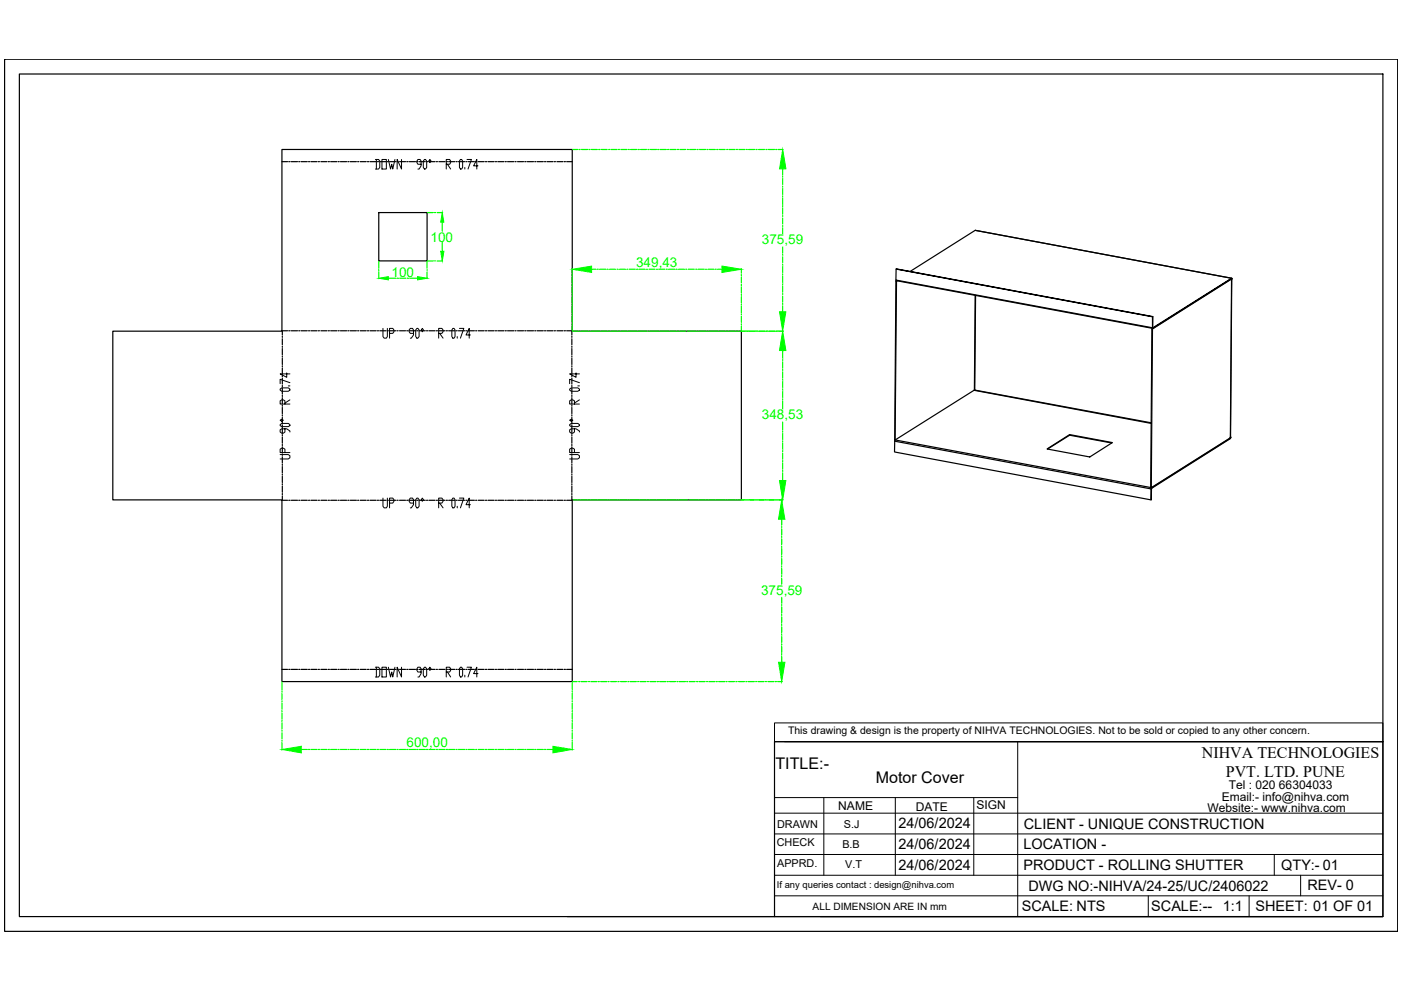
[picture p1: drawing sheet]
<svg xmlns="http://www.w3.org/2000/svg" width="297mm" height="210mm" viewBox="0 0 297 210" stroke-linecap="round" stroke-linejoin="round" font-family="sans-serif">
<!-- layer: 0 -->
<g fill="none" stroke="#000" stroke-width=".25">
<path d="M1 12.6h295.3v184.9h-295.3zM4.1 15.7h289.1v178.6h-289.1zM59.8 31.7h61.5v38.5h35.9v35.8h-35.9v38.5h-61.5v-38.5h-35.9v-35.8h35.9zM59.8 34.3h1.2M61.2 34.3h.3M61.8 34.3h1.3M63.3 34.3h.3M63.8 34.3h1.4M65.4 34.3h.3M65.9 34.3h1.3M67.5 34.3h.2M68 34.3h1.3"/>
<path d="M69.6 34.3h.3M70.1 34.3h1.3M71.7 34.3h.2M72.2 34.3h1.3M73.7 34.3h.3M74.3 34.3h1.3M75.8 34.3h.3M76.4 34.3h1.2M77.9 34.3h.3M78.4 34.3h1.4M80 34.3h.3M80.5 34.3h1.3"/>
<path d="M82.1 34.3h.2M82.6 34.3h1.3M84.2 34.3h.2M84.7 34.3h1.3M86.2 34.3h.3M86.8 34.3h1.3M88.3 34.3h.3M88.9 34.3h1.3M90.4 34.3h.3M90.9 34.3h1.3M92.5 34.3h.3M93 34.3h1.3"/>
<path d="M94.6 34.3h.3M95.1 34.3h1.3M96.7 34.3h.2M97.2 34.3h1.3M98.8 34.3h.2M99.3 34.3h1.3M100.8 34.3h.3M101.4 34.3h1.3M102.9 34.3h.3M103.5 34.3h1.3M105 34.3h.3M105.5 34.3h1.3"/>
<path d="M107.1 34.3h.3M107.6 34.3h1.3M109.2 34.3h.2M109.7 34.3h1.3M111.3 34.3h.2M111.8 34.3h1.3M113.4 34.3h.2M113.9 34.3h1.3M115.4 34.3h.3M116 34.3h1.3M117.5 34.3h.3M118.1 34.3h1.2"/>
<path d="M119.6 34.3h.3M120.1 34.3h1.2M80.3 45.1h10.3v10.2h-10.3zM189.9 59.4l.1 .1 54.4 10.1-.2 .2-.2 33.6h.2M189.9 59.6l-.2 33.7 16.9-10.6 .2-20.1M190 57.1l54.4 10zM190 57.1l-.1 2.3 54.4 10.1v-2.3M190.1 59.6l-.3 33.7M190.1 59.5l-.2 .1 .3-.1M193 57.6l13.8-8.8 54.4 10.2v.1h-.1M206.8 48.8l54.4 10.2M261.1 59.1l.1 .1"/>
<path d="M261.1 59.1l-.1 .1M261.2 59.2l-.3 33.6M59.8 70.1h1.2M59.9 70.2v.8M59.9 71.3v.2M59.9 71.8v1.3M59.9 73.4v.2M59.9 73.9v1.3M59.9 75.5v.2M59.9 76v1.3M59.9 77.5v.3M59.9 78v1.4"/>
<path d="M59.9 79.6v.3M61.2 70.1h.3M61.8 70.1h1.3M63.3 70.1h.3M63.8 70.1h1.4M65.4 70.1h.3M65.9 70.1h1.3M67.5 70.1h.2M68 70.1h1.3M69.6 70.1h.3M70.1 70.1h1.3M71.7 70.1h.2"/>
<path d="M72.2 70.1h1.3M73.7 70.1h.3M74.3 70.1h1.3M75.8 70.1h.3M76.4 70.1h1.2M77.9 70.1h.3M78.4 70.1h1.4M80 70.1h.3M80.5 70.1h1.3M82.1 70.1h.2M82.6 70.1h1.3M84.2 70.1h.2"/>
<path d="M84.7 70.1h1.3M86.2 70.1h.3M86.8 70.1h1.3M88.3 70.1h.3M88.9 70.1h1.3M90.4 70.1h.3M90.9 70.1h1.3M92.5 70.1h.3M93 70.1h1.3M94.6 70.1h.3M95.1 70.1h1.3M96.7 70.1h.2"/>
<path d="M97.2 70.1h1.3M98.8 70.1h.2M99.3 70.1h1.3M100.8 70.1h.3M101.4 70.1h1.3M102.9 70.1h.3M103.5 70.1h1.3M105 70.1h.3M105.5 70.1h1.3M107.1 70.1h.3M107.6 70.1h1.3M109.2 70.1h.2"/>
<path d="M109.7 70.1h1.3M111.3 70.1h.2M111.8 70.1h1.3M113.4 70.1h.2M113.9 70.1h1.3M115.4 70.1h.3M116 70.1h1.3M117.5 70.1h.3M118.1 70.1h1.2M119.6 70.1h.3M120.1 70.1h1.2M121.2 70.2v.8"/>
<path d="M121.2 71.3v.2M121.2 71.8v1.3M121.2 73.4v.2M121.2 73.9v1.3M121.2 75.5v.2M121.2 76v1.3M121.2 77.5v.3M121.2 78v1.4M121.2 79.6v.3M206.8 62.6l-.1 20.1 37.4 6.9M244.2 69.8h.1M244.3 69.8l16.8-10.6-.2 33.6-16.8 10.6z"/>
<path d="M244.4 69.5v.1M244.4 67.1v2.5M244.4 69.5l16.7-10.5-16.7 10.6M59.9 80.2v1.2M59.9 81.7v.3M59.9 82.2v1.4M59.9 83.8v.3M59.9 84.3v1.3M59.9 85.9v.2M59.9 86.4v1.3M59.9 88v.2M59.9 88.5v1.3"/>
<path d="M59.9 90.1v.2M59.9 90.6v1.3M59.9 92.1v.3M59.9 92.7v1.3M59.9 94.2v.3M59.9 94.7v1.3M59.9 96.3v.2M59.9 96.8v1.3M59.9 98.4v.3M59.9 98.9v1.3M121.2 80.2v1.2M121.2 81.7v.3"/>
<path d="M121.2 82.2v1.4M121.2 83.8v.3M121.2 84.3v1.3M121.2 85.9v.2M121.2 86.4v1.3M121.2 88v.2M121.2 88.5v1.3M121.2 90.1v.2M121.2 90.6v1.3M121.2 92.1v.3M121.2 92.7v1.3M121.2 94.2v.3"/>
<path d="M121.2 94.7v1.3M121.2 96.3v.2M121.2 96.8v1.3M121.2 98.4v.3M121.2 98.9v1.3M189.8 93.3l-.1 .2M189.8 93.3l54.2 10.1M206.5 82.7l37.6 7.1M206.7 82.7h-.1M222 95.2l4.8-3.1 9 1.7-4.7 3.1zM226.8 92.1v.2l-4.7 2.9M226.8 92.3l8.9 1.6"/>
<path d="M260.8 92.9l-16.6 10.5M260.9 92.8l-.1 .1M260.9 92.9l-16.7 10.6M260.9 92.8h.1M260.9 92.8l-.1 .2M59.8 106.1h1.2M59.9 100.5v.2M59.9 101v1.3M59.9 102.6v.2M59.9 103.1v1.3M59.9 104.6v.3M59.9 105.1v.9"/>
<path d="M61.2 106.1h.3M61.8 106.1h1.3M63.3 106.1h.3M63.8 106.1h1.4M65.4 106.1h.3M65.9 106.1h1.3M67.5 106.1h.2M68 106.1h1.3M69.6 106.1h.3M70.1 106.1h1.3M71.7 106.1h.2M72.2 106.1h1.3"/>
<path d="M73.7 106.1h.3M74.3 106.1h1.3M75.8 106.1h.3M76.4 106.1h1.2M77.9 106.1h.3M78.4 106.1h1.4M80 106.1h.3M80.5 106.1h1.3M82.1 106.1h.2M82.6 106.1h1.3M84.2 106.1h.2M84.7 106.1h1.3"/>
<path d="M86.2 106.1h.3M86.8 106.1h1.3M88.3 106.1h.3M88.9 106.1h1.3M90.4 106.1h.3M90.9 106.1h1.3M92.5 106.1h.3M93 106.1h1.3M94.6 106.1h.3M95.1 106.1h1.3M96.7 106.1h.2M97.2 106.1h1.3"/>
<path d="M98.8 106.1h.2M99.3 106.1h1.3M100.8 106.1h.3M101.4 106.1h1.3M102.9 106.1h.3M103.5 106.1h1.3M105 106.1h.3M105.5 106.1h1.3M107.1 106.1h.3M107.6 106.1h1.3M109.2 106.1h.2M109.7 106.1h1.3"/>
<path d="M111.3 106.1h.2M111.8 106.1h1.3M113.4 106.1h.2M113.9 106.1h1.3M115.4 106.1h.3M116 106.1h1.3M117.5 106.1h.3M118.1 106.1h1.2M119.6 106.1h.3M120.1 106.1h1.2M121.2 100.5v.2M121.2 101v1.3"/>
<path d="M121.2 102.6v.2M121.2 103.1v1.3M121.2 104.6v.3M121.2 105.1v.9M244.1 103.7l-54.4-10.2v2.3l54.4 10.2M244.1 103.6v2.4v-2.3M244.1 103.6v.1M244.1 103.4v.3M244.2 103.5l-.1 .1M244.2 103.4v.1M59.8 141.9h1.2M61.2 141.9h.3"/>
<path d="M61.8 141.9h1.3M63.3 141.9h.3M63.8 141.9h1.4M65.4 141.9h.3M65.9 141.9h1.3M67.5 141.9h.2M68 141.9h1.3M69.6 141.9h.3M70.1 141.9h1.3M71.7 141.9h.2M72.2 141.9h1.3M73.7 141.9h.3"/>
<path d="M74.3 141.9h1.3M75.8 141.9h.3M76.4 141.9h1.2M77.9 141.9h.3M78.4 141.9h1.4M80 141.9h.3M80.5 141.9h1.3M82.1 141.9h.2M82.6 141.9h1.3M84.2 141.9h.2M84.7 141.9h1.3M86.2 141.9h.3"/>
<path d="M86.8 141.9h1.3M88.3 141.9h.3M88.9 141.9h1.3M90.4 141.9h.3M90.9 141.9h1.3M92.5 141.9h.3M93 141.9h1.3M94.6 141.9h.3M95.1 141.9h1.3M96.7 141.9h.2M97.2 141.9h1.3M98.8 141.9h.2"/>
<path d="M99.3 141.9h1.3M100.8 141.9h.3M101.4 141.9h1.3M102.9 141.9h.3M103.5 141.9h1.3M105 141.9h.3M105.5 141.9h1.3M107.1 141.9h.3M107.6 141.9h1.3M109.2 141.9h.2M109.7 141.9h1.3M111.3 141.9h.2"/>
<path d="M111.8 141.9h1.3M113.4 141.9h.2M113.9 141.9h1.3M115.4 141.9h.3M116 141.9h1.3M117.5 141.9h.3M118.1 141.9h1.2M119.6 141.9h.3M120.1 141.9h1.2M164.2 157.3h129v37h-129zM120.3 194.3h43.9M173.9 194.3h119.3"/>
</g>
<g fill="none" stroke="#000" stroke-width=".21">
<path d="M79.6 33.8h.7l.2 .3v1.4l-.2 .3h-.7M79.8 33.8v2M81 33.8h.9v2h-.9zM82.3 33.8l.5 2 .3-1 .2 1 .4-2M85.1 33.8v2l-.9-2v2M89.3 34.8h-.7l-.2-.3 .2-.7h.5l.2 .3v1.1l-.4 .6h-.3M90 33.8h.2l.3 .3v1.4l-.3 .3h-.2l-.3-.3v-1.4zM91.1 33.8l.3 .3-.3 .4-.2-.4zM94.6 34.8h.7l.2-.3-.2-.7h-.7v2M94.9 34.8l.6 1M97.6 33.8h.3l.2 .3v1.4l-.2 .3h-.3l-.2-.3v-1.4zM98.6 35.5v.3"/>
<path d="M99 33.8h.9l-.7 2M101.3 35.2h-.9l.7-1.4v2M60.8 79.1v.9l-1.4-.7h2.1M81.2 69.6v1.8l.2 .3h.5l.2-.3v-1.8M82.6 70.7h.7l.2-.4v-.3l-.2-.4h-.7v2.1M87.7 70.7h-.7l-.3-.4v-.3l.3-.4h.5l.2 .4v1l-.5 .7h-.2M88.4 69.6h.2l.3 .4v1.4l-.3 .3h-.2l-.3-.3v-1.4zM89.5 69.6l.3 .4-.3 .3-.2-.3zM93 70.7h.7l.2-.4v-.3l-.2-.4h-.7v2.1M93.2 70.7l.7 1M96 69.6h.3l.2 .4v1.4l-.2 .3h-.3l-.2-.3v-1.4zM96.9 71.4v.3"/>
<path d="M97.4 69.6h.9l-.7 2.1M99.7 71h-.9l.7-1.4v2.1M122.1 79.1v.9l-1.3-.7h2.1M59.4 96.4h1.7l.4 .2v.5l-.4 .2h-1.7M59.4 90l.3-.2h1.4l.4 .2v.2l-.4 .3h-1.4l-.3-.3zM59.4 89.1l.3-.2 .4 .2-.4 .2zM59.4 82.5l.3-.3h1.4l.4 .3v.2l-.4 .3h-1.4l-.3-.3zM60.4 96v-.8l-.3-.2-.7 .2v.8h2.1M60.4 90.9v.7l-.3 .2h-.4l-.3-.2v-.5l.3-.2h1.1l.7 .5v.2M60.4 85.7v-.7l-.3-.2-.7 .2v.7h2.1M61.1 81.8h.4M61.5 81.1l-2.1-.7v1"/>
<path d="M61.5 84.8l-1.1 .7M120.8 96.4h1.7l.4 .2v.5l-.4 .2h-1.7M120.8 90l.3-.2h1.4l.4 .2v.2l-.4 .3h-1.4l-.3-.3zM120.8 89.1l.3-.2 .4 .2-.4 .2zM120.8 82.5l.3-.3h1.4l.4 .3v.2l-.4 .3h-1.4l-.3-.3zM121.8 96v-.8l-.3-.2-.7 .2v.8h2.1M121.8 90.9v.7l-.3 .2h-.4l-.3-.2v-.5l.3-.2h1l.8 .5v.2M121.8 85.7v-.7l-.3-.2-.7 .2v.7h2.1M122.5 81.8h.4M122.9 81.1l-2.1-.7v1M122.9 84.8l-1.1 .7M81.2 105.6v1.7l.2 .4h.5l.2-.4v-1.7"/>
<path d="M82.6 106.7h.7l.2-.4v-.4l-.2-.3h-.7v2.1M87.7 106.7h-.7l-.3-.4v-.4l.3-.3h.5l.2 .3v1.1l-.5 .7h-.2M88.4 105.6h.2l.3 .3v1.4l-.3 .4h-.2l-.3-.4v-1.4zM89.5 105.6l.3 .3-.3 .4-.2-.4zM93 106.7h.7l.2-.4v-.4l-.2-.3h-.7v2.1M93.2 106.7l.7 1M96 105.6h.3l.2 .3v1.4l-.2 .4h-.3l-.2-.4v-1.4zM96.9 107.3v.4M97.4 105.6h.9l-.7 2.1M99.7 107h-.9l.7-1.4v2.1M79.6 141.5h.7l.2 .3v1.4l-.2 .3h-.7M79.8 141.5v2"/>
<path d="M81 141.5h.9v2h-.9zM82.3 141.5l.5 2 .3-1 .2 1 .4-2M85.1 141.5v2l-.9-2v2M89.3 142.5h-.7l-.2-.4 .2-.6h.5l.2 .3v1l-.4 .7h-.3M90 141.5h.2l.3 .3v1.4l-.3 .3h-.2l-.3-.3v-1.4zM91.1 141.5l.3 .3-.3 .3-.2-.3zM94.6 142.5h.7l.2-.4-.2-.6h-.7v2M94.9 142.5l.6 1M97.6 141.5h.3l.2 .3v1.4l-.2 .3h-.3l-.2-.3v-1.4zM98.6 143.2v.3M99 141.5h.9l-.7 2M101.3 142.8h-.9l.7-1.3v2"/>
<path d="M164.2 153.3h129v4h-129zM164.2 157.3v37M166.4 157.3h126.8M215.8 157.3v37M164.2 176.8h129M164.2 172.4h129M164.2 169.1h51.6M174.7 169.1v16.5M189.8 169.1v16.5M206.5 169.1v16.5M164.2 185.6h129M164.2 181.2h129"/>
<path d="M164.2 189.9h129M243.5 189.9v4.4M264.8 189.9v4.4M270.2 181.2v4.4M275.8 185.6v4.3"/>
</g>
<g fill="none" stroke="#0f0" stroke-width=".25">
<path d="M121.5 31.7h1M122.8 31.7h.2M123.3 31.7h1.3M124.8 31.7h.3M125.3 31.7h1.4M126.9 31.7h.3M127.5 31.7h1.2M129 31.7h.3M129.5 31.7h1.4M131.1 31.7h.3M131.6 31.7h1.3M133.2 31.7h.2"/>
<path d="M133.7 31.7h1.3M135.3 31.7h.3M135.8 31.7h1.3M137.4 31.7h.2M137.9 31.7h1.3M139.4 31.7h.3M140 31.7h1.3M141.5 31.7h.3M142 31.7h1.3M143.6 31.7h.3M144.1 31.7h1.3M145.7 31.7h.3"/>
<path d="M146.2 31.7h1.3M147.8 31.7h.2M148.3 31.7h1.3M149.9 31.7h.2M150.4 31.7h1.3M151.9 31.7h.3M152.5 31.7h1.3M154.1 31.7h.2M154.6 31.7h1.3M156.1 31.7h.3M156.6 31.7h1.3M158.2 31.7h.3"/>
<path d="M158.7 31.7h1.3M160.3 31.7h.2M160.8 31.7h1.3M162.4 31.7h.2M162.9 31.7h1.3M164.5 31.7h.2M165 31.7h1M165.9 35.8v1.3M165.9 37.3v.3M165.9 37.9v1.2M165.9 39.4v.3M165.9 39.9v1.4"/>
<path d="M80.3 55.4v1.5M80.3 57.1v.3M80.3 57.6v1.5M82.3 59h1.7M84.2 59h.3M84.8 59h1.3M86.3 59h.3M86.9 59h1.6M90.6 55.4v1.5M90.6 57.1v.3M90.6 57.6v1.5M90.6 55.3h1.3"/>
<path d="M90.6 45.1h1.3M92.1 55.3h.3M92.1 45.1h.3M92.7 55.3h1.2M92.7 45.1h1.2M93.8 47.1v1.9M93.8 51.4v1.9M121.3 57v.9M121.3 58.2v.3M121.3 58.7v1.3M125.4 57.1h1M126.6 57.1h.3"/>
<path d="M127.1 57.1h1.3M128.7 57.1h.2M129.2 57.1h1.3M130.8 57.1h.3M131.3 57.1h1.3M132.9 57.1h.2M133.4 57.1h1.3M135 57.1h.2M135.5 57.1h1.3M137 57.1h.3M137.6 57.1h1.3M139.1 57.1h.3"/>
<path d="M139.7 57.1h1.3M141.2 57.1h.3M141.7 57.1h1.3M143.3 57.1h.3M143.8 57.1h1.3M145.4 57.1h.2M145.9 57.1h1.3M147.5 57.1h.2M148 57.1h1.3M149.6 57.1h.2M150.1 57.1h1.3M151.6 57.1h.3"/>
<path d="M152.1 57.1h1M157.2 57v.9M157.2 58.2v.3M157.2 58.7v1.3M165.9 41.5v.3M165.9 42v1.3M165.9 43.6v.2M165.9 44.1v1.3M165.9 45.7v.2M165.9 46.2v1.3M165.9 47.8v.2M165.9 48.3v1.3"/>
<path d="M165.9 52.4v1.2M165.9 53.9v.2M165.9 54.4v1.3M165.9 56v.2M165.9 56.5v1.3M165.9 58.1v.2M165.9 58.6v1.3M121.3 60.3v.3M121.3 60.8v1.3M121.3 62.4v.2M121.3 62.9v1.3M121.3 64.5v.2"/>
<path d="M121.3 65v1.3M121.3 66.5v.3M121.3 67.1v1.3M121.3 68.7v.2M121.3 69.2v.9M121.5 70.2h1M122.8 70.2h.2M123.3 70.2h1.3M124.8 70.2h.3M125.3 70.2h1.4M126.9 70.2h.3M127.5 70.2h1.2"/>
<path d="M129 70.2h.3M129.5 70.2h1.4M131.1 70.2h.3M131.6 70.2h1.3M133.2 70.2h.2M133.7 70.2h1.3M135.3 70.2h.3M135.8 70.2h1.3M137.4 70.2h.2M137.9 70.2h1.3M139.4 70.2h.3M140 70.2h1.3"/>
<path d="M141.5 70.2h.3M142 70.2h1.3M143.6 70.2h.3M144.1 70.2h1.3M145.7 70.2h.3M146.2 70.2h1.3M147.8 70.2h.2M148.3 70.2h1.3M149.9 70.2h.2M150.4 70.2h1.3M151.9 70.2h.3M152.5 70.2h1.3"/>
<path d="M154.1 70.2h.2M154.6 70.2h1.3M156.1 70.2h.3M156.6 70.2h4.1M157.2 60.3v.3M157.2 60.8v1.3M157.2 62.4v.2M157.2 62.9v1.3M157.2 64.5v.2M157.2 65v1.3M157.2 66.5v.3M157.2 67.1v1.3"/>
<path d="M157.2 68.7v.2M157.2 69.2v.9M160.8 70.2h1.5M162.4 70.2h.4M162.9 70.2h1.5M164.5 70.2h1.5M165.9 60.1v.3M165.9 60.6v1.4M165.9 62.2v.3M165.9 62.8v1.2M165.9 64.3v.3M165.9 64.8v1.3"/>
<path d="M165.9 74.3v1.7M165.9 76.2v.3M165.9 76.7v1.3M165.9 78.3v.3M165.9 78.8v1.3M165.9 80.4v.2M165.9 80.9v1.3M165.9 82.5v.2M165.9 83v1.3M165.9 84.6v.2M165.9 85.1v1.6M165.9 89.5v1.6"/>
<path d="M165.9 91.4v.2M165.9 91.9v1.3M165.9 93.5v.2M165.9 94v1.3M165.9 95.5v.3M165.9 96.1v1.3M165.9 97.6v.3M165.9 98.2v1.3M165.9 99.7v.3M121.5 106h.9M122.7 106h.2M123.2 106h1.3"/>
<path d="M124.8 106h.2M125.3 106h1.3M126.8 106h.3M127.3 106h1.4M128.9 106h.3M129.5 106h1.2M131 106h.3M131.5 106h1.3M133.1 106h.3M133.6 106h1.3M135.2 106h.2M135.7 106h1.3"/>
<path d="M137.2 106h.3M137.8 106h1.3M139.3 106h.3M139.9 106h1.3M141.4 106h.3M141.9 106h1.4M143.5 106h.3M144 106h1.3M145.6 106h.2M146.1 106h1.3M147.7 106h.3M148.2 106h1.3"/>
<path d="M149.8 106h.2M150.3 106h1.3M151.8 106h.3M152.4 106h1.3M153.9 106h.3M154.5 106h1.2M156 106h.3M156.5 106h9.5M165.7 110.1v1.3M165.7 111.6v.3M165.7 112.1v1.3M165.7 113.7v.2"/>
<path d="M165.7 114.2v1.3M165.7 115.8v.3M165.7 116.3v1.3M165.7 117.9v.2M165.7 118.4v1.3M165.7 120v.2M165.9 100.2v1.7M165.7 120.5v1.3M165.7 122v.3M165.7 122.6v1.3M165.7 126.6v1.3M165.7 128.2v.2"/>
<path d="M165.7 128.7v1.3M165.7 130.2v.3M165.7 130.8v1.3M165.7 132.3v.3M165.7 132.9v1.3M165.7 134.4v.3M165.7 134.9v1.4M165.7 136.5v.3M165.7 137v1.3M165.7 138.6v.2M165.7 139.1v1.3M59.8 144.6v1.6"/>
<path d="M59.8 146.5v.3M59.8 147v1.3M59.8 148.6v.2M59.8 149.1v1.3M59.8 150.7v.2M59.8 151.2v1.3M59.8 152.7v.3M59.8 153.2v1.3M59.8 154.8v.3M59.8 155.3v1.3M59.8 156.9v.3M59.8 157.4v1.6"/>
<path d="M63.9 158.9h1.3M65.4 158.9h.3M65.9 158.9h1.3M67.5 158.9h.2M68 158.9h1.3M69.6 158.9h.3M70.1 158.9h1.3M71.7 158.9h.2M72.2 158.9h1.3M73.7 158.9h.3M74.3 158.9h1.3M75.8 158.9h.3"/>
<path d="M76.4 158.9h1.2M77.9 158.9h.3M78.4 158.9h1.4M80 158.9h.3M80.5 158.9h1.3M82.1 158.9h.2M82.6 158.9h1.3M84.2 158.9h.2M84.7 158.9h1.3M86.2 158.9h.3M86.8 158.9h1.3M88.3 158.9h.3"/>
<path d="M88.9 158.9h1.3M90.4 158.9h.3M90.9 158.9h1.3M92.5 158.9h.3M93 158.9h1.3M94.6 158.9h.3M95.1 158.9h1.3M96.7 158.9h.2M97.2 158.9h1.3M98.8 158.9h.2M99.3 158.9h1.3M100.8 158.9h.3"/>
<path d="M101.4 158.9h1.3M102.9 158.9h.3M103.5 158.9h1.3M105 158.9h.3M105.5 158.9h1.3M107.1 158.9h.3M107.6 158.9h1.3M109.2 158.9h.2M109.7 158.9h1.3M111.3 158.9h.2M111.8 158.9h1.3M113.4 158.9h.2"/>
<path d="M113.9 158.9h1.3M115.4 158.9h.3M116 158.9h1.2M121.3 144.6v1.6M121.3 146.5v.3M121.3 147v1.3M121.3 148.6v.2M121.3 149.1v1.3M121.3 150.7v.2M121.3 151.2v1.3M121.3 152.7v.3M121.3 153.2v1.3"/>
<path d="M121.3 154.8v.3M121.3 155.3v1.3M121.3 156.9v.3M121.3 157.4v1.6M121.5 144.5h.9M122.7 144.5h.2M123.2 144.5h1.3M124.8 144.5h.2M125.3 144.5h1.3M126.8 144.5h.3M127.3 144.5h1.4M128.9 144.5h.3"/>
<path d="M129.5 144.5h1.2M131 144.5h.3M131.5 144.5h1.3M133.1 144.5h.3M133.6 144.5h1.3M135.2 144.5h.2M135.7 144.5h1.3M137.2 144.5h.3M137.8 144.5h1.3M139.3 144.5h.3M139.9 144.5h1.3M141.4 144.5h.3"/>
<path d="M141.9 144.5h1.4M143.5 144.5h.3M144 144.5h1.3M145.6 144.5h.2M146.1 144.5h1.3M147.7 144.5h.3M148.2 144.5h1.3M149.8 144.5h.2M150.3 144.5h1.3M151.8 144.5h.3M152.4 144.5h1.3M153.9 144.5h.3"/>
<path d="M154.5 144.5h1.2M156 144.5h.3M156.5 144.5h1.4M158.1 144.5h.3M158.6 144.5h1.3M160.2 144.5h.2M160.7 144.5h1.3M162.3 144.5h.2M162.8 144.5h1.3M164.3 144.5h.3M164.9 144.5h1"/>
</g>
<g fill="#0f0" stroke="#0f0" stroke-width=".21">
<path d="M93.4 53.3h.7l-.3 2z"/>
<path d="M93.8 45.1l.3 2h-.7z"/>
<path d="M80.3 59l2-.3v.6z"/>
<path d="M88.5 58.7l2.1 .3-2.1 .3z"/>
<path d="M165.9 70.2l.7 4.1h-1.3z"/>
<path d="M165.3 101.9h1.3l-.7 4.1z"/>
<path d="M165.1 140.4h1.3l-.7 4.1z"/>
<path d="M165.7 106l.7 4.1h-1.3z"/>
<path d="M153.1 56.4l4.1 .7-4.1 .7z"/>
<path d="M121.3 57.1l4.1-.7v1.4z"/>
<path d="M165.3 66.1h1.3l-.7 4.1z"/>
<path d="M165.9 31.7l.7 4.1h-1.3z"/>
<path d="M117.2 158.2l4.1 .7-4.1 .7z"/>
<path d="M59.8 158.9l4.1-.7v1.4z"/>
</g>
<g font-size="3.4">
<text x="254.8" y="160.8">NIHVA TECHNOLOGIES</text>
<text x="164.4" y="163">TITLE:-</text>
<text x="185.7" y="166.1">Motor Cover</text>
<text x="259.9" y="164.7">PVT. LTD. PUNE</text>
</g>
<g font-size="3.1">
<text x="190.5" y="175.6">24/06/2024</text>
<text x="190.5" y="180">24/06/2024</text>
<text x="217.1" y="175.7">CLIENT - UNIQUE CONSTRUCTION</text>
<text x="190.5" y="184.4">24/06/2024</text>
<text x="217" y="184.4">PRODUCT - ROLLING SHUTTER</text>
<text x="217" y="180">LOCATION -</text>
<text x="271.7" y="184.4">QTY:- 01</text>
<text x="218.1" y="188.8">DWG NO:-NIHVA/24-25/UC/2406022</text>
<text x="277.2" y="188.8">REV- 0</text>
<text x="216.7" y="193.2">SCALE: NTS</text>
<text x="244.1" y="193.2">SCALE:--</text>
<text x="259.2" y="193.2">1:1</text>
<text x="266.2" y="193.2">SHEET: 01 OF 01</text>
</g>
<g font-size="2.9" fill="#0f0">
<text x="91.3" y="51.2">100</text>
<text x="161.5" y="51.8">375,59</text>
<text x="83" y="58.8">100</text>
<text x="134.9" y="56.5">349,43</text>
<text x="161.5" y="88.9">348,53</text>
<text x="161.4" y="126.1">375,59</text>
<text x="86.2" y="158.4">600,00</text>
</g>
<g font-size="2.6">
<text x="260.5" y="167.2">Tel : 020 66304033</text>
<text x="177.7" y="171.8">NAME</text>
<text x="194.2" y="171.9">DATE</text>
<text x="207.1" y="171.6">SIGN</text>
<text x="256" y="172.1">Website:- www.nihva.com</text>
<text x="259" y="169.8">Email:- info@nihva.com</text>
</g>
<g font-size="2.3">
<text x="164.7" y="179.4">CHECK</text>
<text x="164.8" y="175.5">DRAWN</text>
<text x="178.6" y="179.7">B.B</text>
<text x="178.9" y="175.5">S.J</text>
<text x="164.8" y="183.8">APPRD.</text>
<text x="179.2" y="184.1">V.T</text>
</g>
<text font-size="2.2" x="167.1" y="155.7">This drawing &amp; design is the property of NIHVA TECHNOLOGIES. Not to be sold or copied to any other concern.</text>
<text font-size="2.1" x="172.3" y="192.9">ALL DIMENSION ARE IN mm</text>
<text font-size="2" x="164.7" y="188.3">If any queries contact : design@nihva.com</text>
</svg>
